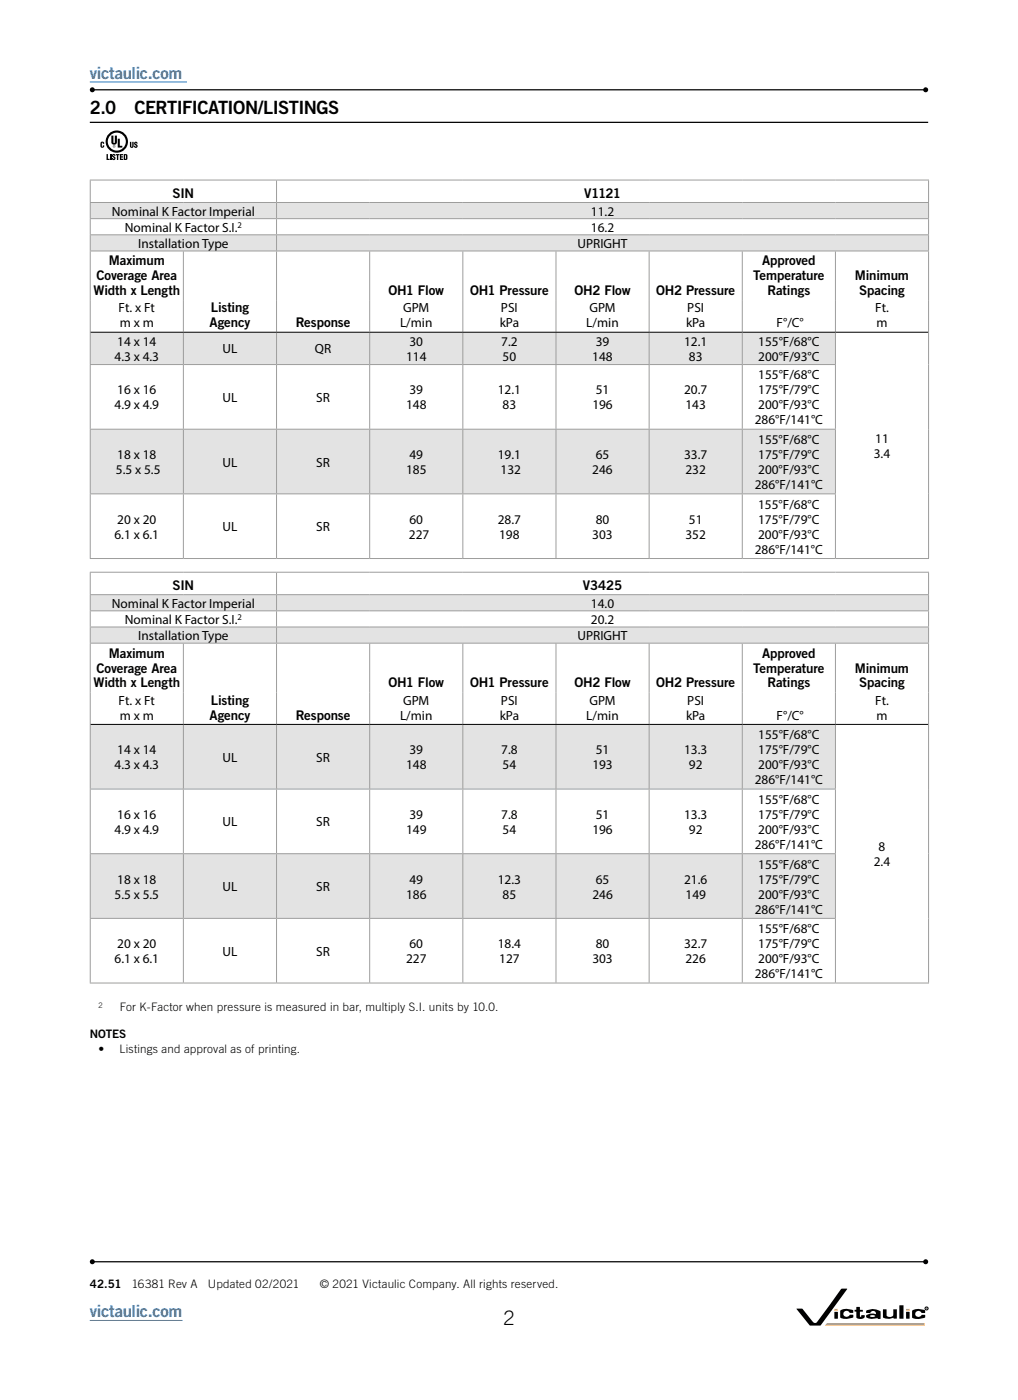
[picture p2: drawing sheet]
<svg xmlns="http://www.w3.org/2000/svg" width="216mm" height="297mm" viewBox="0 0 216 297" stroke-linecap="round" stroke-linejoin="round" font-family="sans-serif">
<path d="M19 280.1h19.7" fill="none" stroke="#1d71b8" stroke-width=".21"/>
<path d="M19 26h177.8" fill="none" stroke="#000" stroke-width=".26"/>
<g fill="#000">
<path d="M21.5 30.1a.41 .41 0 0 1 .4 0 .41 .41 0 0 1 .2 .4h-.3v-.2h-.2v.8h.2v-.3h.3v.4a.45 .45 0 0 1-.8 0v-.8zM22.6 32.7h.3v1h.3v.2h-.6zM23.3 32.7h.3v1.2h-.3zM23.6 28.8h.5v1.4l.1 .2 .2-.2v-1.4h.4v1.3a.59 .59 0 0 1-.6 .6 .59 .59 0 0 1-.6-.6zM23.8 32.8a.38 .38 0 0 1 .4-.1 .38 .38 0 0 1 .3 .4l-.5-.1a.63 .63 0 0 1 .3 .9l-.5-.1-.1-.3h.3l.1 .2 .1-.1-.4-.4zM24.6 32.7h.7v.2h-.2v1h-.3v-1h-.2zM25 29.4h.4v1.5h.5v.4h-.9zM25.4 32.7h.7v.2h-.4v.3h.4v.2h-.4v.3h.4v.2h-.7zM27.6 30.1h.2l.2 1v-1h.3v1.1a.41 .41 0 0 1-.4 .2 .41 .41 0 0 1-.3-.4zM28.5 30.2a.38 .38 0 0 1 .4-.1 .38 .38 0 0 1 .3 .4l-.5-.1a.63 .63 0 0 1 .3 .9l-.5-.1-.1-.3h.3l.1 .2 .1-.1-.4-.4z"/>
<path d="M24.2 30.9l.1 .1zM24.1 30.9h.2v.3l-.1-.1-.1 .1zM24 31.1a.24 .24 0 0 0 .4 0 .24 .24 0 0 0-.4 0zM23.9 31.1a.3 .3 0 0 1 .6 0 .3 .3 0 0 1-.6 0z"/>
<path d="M26.5 32.9v.8l.2-.2v-.6zM26.2 32.7h.4a.35 .35 0 0 1 .4 .4l-.1 .8h-.7z"/>
</g>
<circle cx="24.8" cy="30" r="2.14" fill="none" stroke="#000" stroke-width=".46"/>
<path d="M19.1 43h39.5v3.4h-39.5zM58.6 43h138.3v3.4h-138.3zM19.1 49.8h39.5v3.4h-39.5zM58.6 49.8h138.3v3.4h-138.3zM19.1 70.5h19.8v6.8h-19.8zM38.9 70.5h19.7v6.8h-19.7zM58.6 70.5h19.8v6.8h-19.8zM78.4 70.5h19.8v6.8h-19.8zM98.2 70.5h19.7v6.8h-19.7zM117.9 70.5h19.8v6.8h-19.8zM137.7 70.5h19.7v6.8h-19.7zM157.4 70.5h19.8v6.8h-19.8zM19.1 91.1h19.8v13.7h-19.8zM38.9 91.1h19.7v13.7h-19.7zM58.6 91.1h19.8v13.7h-19.8zM78.4 91.1h19.8v13.7h-19.8zM98.2 91.1h19.7v13.7h-19.7zM117.9 91.1h19.8v13.7h-19.8zM137.7 91.1h19.7v13.7h-19.7zM157.4 91.1h19.8v13.7h-19.8z" fill="#e3e3e3"/>
<g fill="none" stroke="#9d9d9c" stroke-width=".21">
<path d="M19 38.2h178M19.1 38.3v4.6M58.6 38.3v4.6M196.9 38.3v4.6M19 43h178M19 46.4h178M19 49.8h178M19 53.2h178M19.1 43v3.3M19.1 46.5v3.2M19.1 49.9v3.3M19.1 53.3v24"/>
<path d="M38.9 53.3v17.1M58.6 43v3.3M58.6 46.5v3.2M58.6 49.9v3.3M58.6 53.3v17.1M78.4 53.3v17.1M98.2 53.3v17.1M117.9 53.3v17.1M137.7 53.3v17.1M157.4 53.3v17.1M177.2 53.3v17.1M196.9 43v3.3"/>
<path d="M196.9 46.5v3.2M196.9 49.9v3.3M196.9 53.3v65.1M19 77.3h158.3M19.1 77.4v13.6M38.9 70.6v6.7M38.9 77.4v13.6M58.6 70.6v6.7M58.6 77.4v13.6M78.4 70.6v6.7M78.4 77.4v13.6M98.2 70.6v6.7"/>
<path d="M98.2 77.4v13.6M117.9 70.6v6.7M117.9 77.4v13.6M137.7 70.6v6.7M137.7 77.4v13.6M157.4 70.6v6.7M157.4 77.4v13.6M177.2 70.6v6.7M177.2 77.4v13.6M19 91.1h158.3M19.1 91.1v13.6M38.9 91.1v13.6"/>
<path d="M58.6 91.1v13.6M78.4 91.1v13.6M98.2 91.1v13.6M117.9 91.1v13.6M137.7 91.1v13.6M157.4 91.1v13.6M177.2 91.1v13.6M19 118.5h178M19 104.8h158.3M19.1 104.9v13.5M38.9 104.9v13.5M58.6 104.9v13.5"/>
<path d="M78.4 104.9v13.5M98.2 104.9v13.5M117.9 104.9v13.5M137.7 104.9v13.5M157.4 104.9v13.5M177.2 104.9v13.5"/>
</g>
<path d="M19.2 70.5h177.6" fill="none" stroke="#000" stroke-width=".21"/>
<path d="M19.1 126.2h39.5v3.4h-39.5zM58.6 126.2h138.3v3.4h-138.3zM19.1 133h39.5v3.4h-39.5zM58.6 133h138.3v3.4h-138.3zM19.1 153.7h19.8v13.7h-19.8zM38.9 153.7h19.7v13.7h-19.7zM58.6 153.7h19.8v13.7h-19.8zM78.4 153.7h19.8v13.7h-19.8zM98.2 153.7h19.7v13.7h-19.7zM117.9 153.7h19.8v13.7h-19.8zM137.7 153.7h19.7v13.7h-19.7zM157.4 153.7h19.8v13.7h-19.8zM19.1 181.1h19.8v13.7h-19.8zM38.9 181.1h19.7v13.7h-19.7zM58.6 181.1h19.8v13.7h-19.8zM78.4 181.1h19.8v13.7h-19.8zM98.2 181.1h19.7v13.7h-19.7zM117.9 181.1h19.8v13.7h-19.8zM137.7 181.1h19.7v13.7h-19.7zM157.4 181.1h19.8v13.7h-19.8z" fill="#e3e3e3"/>
<g fill="none" stroke="#9d9d9c" stroke-width=".21">
<path d="M19 129.6h178M19 121.4h178M19 126.2h178M19 133h178M19 136.4h178M19.1 121.5v4.6M19.1 126.2v3.3M19.1 129.7v3.2M19.1 133.1v3.3M19.1 136.5v30.8M38.9 136.5v17.1M58.6 121.5v4.6"/>
<path d="M58.6 126.2v3.3M58.6 129.7v3.2M58.6 133.1v3.3M58.6 136.5v17.1M78.4 136.5v17.1M98.2 136.5v17.1M117.9 136.5v17.1M137.7 136.5v17.1M157.4 136.5v17.1M177.2 136.5v17.1M196.9 121.5v4.6M196.9 126.2v3.3"/>
<path d="M196.9 129.7v3.2M196.9 133.1v3.3M196.9 136.5v72M38.9 153.8v13.5M58.6 153.8v13.5M78.4 153.8v13.5M98.2 153.8v13.5M117.9 153.8v13.5M137.7 153.8v13.5M157.4 153.8v13.5M177.2 153.8v13.5M19 167.4h158.3"/>
<path d="M19.1 167.5v13.5M38.9 167.5v13.5M58.6 167.5v13.5M78.4 167.5v13.5M98.2 167.5v13.5M117.9 167.5v13.5M137.7 167.5v13.5M157.4 167.5v13.5M177.2 167.5v13.5M19 181.1h158.3M19 194.8h158.3M19.1 181.2v13.5"/>
<path d="M19.1 194.9v13.6M38.9 181.2v13.5M38.9 194.9v13.6M58.6 181.2v13.5M58.6 194.9v13.6M78.4 181.2v13.5M78.4 194.9v13.6M98.2 181.2v13.5M98.2 194.9v13.6M117.9 181.2v13.5M117.9 194.9v13.6M137.7 181.2v13.5"/>
<path d="M137.7 194.9v13.6M157.4 181.2v13.5M157.4 194.9v13.6M177.2 181.2v13.5M177.2 194.9v13.6M19 208.5h178"/>
</g>
<path d="M19.2 153.7h177.6" fill="none" stroke="#000" stroke-width=".21"/>
<path d="M19.6 19.1h176.7M19.6 267.7h176.7" fill="none" stroke="#000" stroke-width=".26"/>
<g fill="#000">
<path d="M177 278.3l.7 .1-.1 1.4-.6-.1zM178.2 278a3.1 3.1 0 0 1 2.8 0l-.1 .5h-.7l-.3-.3a.67 .67 0 0 0-.8 .1 .67 .67 0 0 0-.1 .8 .82 .82 0 0 0 1.3-.2h.6l.1 .5a3.1 3.1 0 0 1-2.8 .1zM193.5 278a3.1 3.1 0 0 1 2.7 0v.5h-.7l-.3-.3a.67 .67 0 0 0-.9 .1 .67 .67 0 0 0-.1 .8 .82 .82 0 0 0 1.3-.2h.7v.5a3.1 3.1 0 0 1-2.8 .1z"/>
<circle cx="19.6" cy="19.1" r=".53"/>
<circle cx="196.3" cy="19.1" r=".53"/>
<circle cx="19.6" cy="267.7" r=".53"/>
<circle cx="196.3" cy="267.7" r=".53"/>
</g>
<path d="M19 17.4h20.7" fill="none" stroke="#1d71b8" stroke-width=".21"/>
<path d="M177 277.7h.6l.1 .3h-.7z" fill="#ef7d00"/>
<path d="M192.2 278.3l.7 .1-.1 1.4-.6-.1z" fill="#000"/>
<path d="M192.2 277.7h.7v.3h-.7z" fill="#ef7d00"/>
<g fill="#000">
<path d="M181.6 277.3h.7l.1 .5 .6 .1v.4h-.6v1l.2 .1 .1-.4h.7a.69 .69 0 0 1-1 .8l-.8-.3v-1.2l-.4-.1 .1-.3 .3-.1zM187.3 277.8h.7v1a.74 .74 0 0 0 .6 .7 .74 .74 0 0 0 .8-.5v-1.2h.8v1.9h-.6l-.3-.1a2.19 2.19 0 0 1-2-.1zM190.8 276.9h.8v2.9l-.9-.1z"/>
<path d="M184.6 279.1l-.1 .1 .3 .2h.5l.3-.2-.3-.2zM183.7 278.1l.1-.1a2.96 2.96 0 0 1 2.9 .2v1.6h-.5l-.1-.2h-.2a2.69 2.69 0 0 1-2.2-.2l.1-.4a2.68 2.68 0 0 1 2-.3l-.1-.2a.62 .62 0 0 0-.9-.3l-.2 .3h-.9z"/>
<path d="M196.4 277.5l.2 .1zM196.4 277.4h.2l.1 .4-.2-.2-.1 .2z"/>
</g>
<circle cx="196.5" cy="277.6" r=".32" fill="none" stroke="#000" stroke-width=".21"/>
<path d="M175.4 280.7h20.7v.5h-21.1z" fill="#ef7d00"/>
<path d="M169 277.6l1.2 .1 2.2 2.8 .6 .2 .5-.6 4.8-6.6 .2-.1h1.1l-5.6 7.8h-2.3z" fill="#000"/>
<text font-size="4.2" x="106.8" y="281.1">2</text>
<g font-size="3.9">
<text x="19" y="24.2">2.0</text>
<text x="28.5" y="24.2">CERTIFICATION/LISTINGS</text>
</g>
<g font-size="3.5" fill="#1d71b8">
<text x="19" y="16.7">victaulic.com</text>
<text x="19" y="279.4">victaulic.com</text>
</g>
<g font-size="2.8">
<text x="36.6" y="41.9">SIN</text>
<text x="123.9" y="41.9">V1121</text>
<text x="23.7" y="45.7">Nominal K Factor Imperial</text>
<text x="125.3" y="45.7">11.2</text>
<text x="26.5" y="49.2">Nominal K Factor S.I.</text>
<text x="29.3" y="52.6">Installation Type</text>
<text x="122.5" y="52.6">UPRIGHT</text>
<text x="125.3" y="49.2">16.2</text>
<text x="20.4" y="59.5">Coverage Area</text>
<text x="23.1" y="56.3">Maximum</text>
<text x="159.7" y="59.5">Temperature</text>
<text x="161.6" y="56.3">Approved</text>
<text x="181.3" y="59.5">Minimum</text>
<text x="19.8" y="62.6">Width x Length</text>
<text x="82.4" y="62.6">OH1 Flow</text>
<text x="99.7" y="62.6">OH1 Pressure</text>
<text x="121.8" y="62.6">OH2 Flow</text>
<text x="139.2" y="62.6">OH2 Pressure</text>
<text x="162.8" y="62.6">Ratings</text>
<text x="182.2" y="62.6">Spacing</text>
<text x="25.2" y="66.3">Ft. x Ft</text>
<text x="25.4" y="69.5">m x m</text>
<text x="44.4" y="69.5">Agency</text>
<text x="44.7" y="66.3">Listing</text>
<text x="62.7" y="69.5">Response</text>
<text x="84.8" y="69.5">L/min</text>
<text x="85.5" y="66.3">GPM</text>
<text x="106" y="69.5">kPa</text>
<text x="106.2" y="66.3">PSI</text>
<text x="124.4" y="69.5">L/min</text>
<text x="125" y="66.3">GPM</text>
<text x="145.5" y="69.5">kPa</text>
<text x="145.8" y="66.3">PSI</text>
<text x="164.7" y="69.5">F°/C°</text>
<text x="185.6" y="66.3">Ft.</text>
<text x="185.9" y="69.5">m</text>
<text x="24.3" y="76.6">4.3 x 4.3</text>
<text x="24.9" y="73.4">14 x 14</text>
<text x="47.2" y="75">UL</text>
<text x="66.8" y="75">QR</text>
<text x="86.1" y="76.6">114</text>
<text x="86.8" y="73.4">30</text>
<text x="106.3" y="73.4">7.2</text>
<text x="106.6" y="76.6">50</text>
<text x="125.6" y="76.6">148</text>
<text x="126.3" y="73.4">39</text>
<text x="145.1" y="73.4">12.1</text>
<text x="146.1" y="76.6">83</text>
<text x="160.8" y="73.4">155°F/68°C</text>
<text x="160.8" y="76.6">200°F/93°C</text>
<text x="24.9" y="83.7">16 x 16</text>
<text x="86.8" y="83.7">39</text>
<text x="105.6" y="83.7">12.1</text>
<text x="126.3" y="83.7">51</text>
<text x="145.1" y="83.7">20.7</text>
<text x="160.8" y="80.5">155°F/68°C</text>
<text x="160.8" y="83.7">175°F/79°C</text>
<text x="24.3" y="86.8">4.9 x 4.9</text>
<text x="47.2" y="85.3">UL</text>
<text x="67.1" y="85.3">SR</text>
<text x="86.1" y="86.8">148</text>
<text x="106.6" y="86.8">83</text>
<text x="125.6" y="86.8">196</text>
<text x="145.4" y="86.8">143</text>
<text x="160.8" y="86.8">200°F/93°C</text>
<text x="160.1" y="90">286°F/141°C</text>
<text x="160.8" y="94.2">155°F/68°C</text>
<text x="185.6" y="94">11</text>
<text x="24.6" y="100.6">5.5 x 5.5</text>
<text x="24.9" y="97.4">18 x 18</text>
<text x="47.2" y="99">UL</text>
<text x="67.1" y="99">SR</text>
<text x="86.1" y="100.6">185</text>
<text x="86.8" y="97.4">49</text>
<text x="105.6" y="97.4">19.1</text>
<text x="106.2" y="100.6">132</text>
<text x="125.6" y="100.6">246</text>
<text x="126.3" y="97.4">65</text>
<text x="145.1" y="97.4">33.7</text>
<text x="145.4" y="100.6">232</text>
<text x="160.8" y="97.4">175°F/79°C</text>
<text x="160.8" y="100.6">200°F/93°C</text>
<text x="185.3" y="97.1">3.4</text>
<text x="160.1" y="103.7">286°F/141°C</text>
<text x="160.8" y="107.9">155°F/68°C</text>
<text x="24.9" y="111.1">20 x 20</text>
<text x="47.2" y="112.7">UL</text>
<text x="67.1" y="112.7">SR</text>
<text x="86.8" y="111.1">60</text>
<text x="105.6" y="111.1">28.7</text>
<text x="126.3" y="111.1">80</text>
<text x="146.1" y="111.1">51</text>
<text x="160.8" y="111.1">175°F/79°C</text>
<text x="24.3" y="114.3">6.1 x 6.1</text>
<text x="86.7" y="114.3">227</text>
<text x="105.9" y="114.3">198</text>
<text x="125.6" y="114.3">303</text>
<text x="145.4" y="114.3">352</text>
<text x="160.1" y="117.5">286°F/141°C</text>
<text x="160.8" y="114.3">200°F/93°C</text>
<text x="36.6" y="125.1">SIN</text>
<text x="123.6" y="125.1">V3425</text>
<text x="23.7" y="128.9">Nominal K Factor Imperial</text>
<text x="125.3" y="128.9">14.0</text>
<text x="26.5" y="132.4">Nominal K Factor S.I.</text>
<text x="29.3" y="135.8">Installation Type</text>
<text x="122.5" y="135.8">UPRIGHT</text>
<text x="125.3" y="132.4">20.2</text>
<text x="20.4" y="142.7">Coverage Area</text>
<text x="23.1" y="139.5">Maximum</text>
<text x="159.7" y="142.7">Temperature</text>
<text x="161.6" y="139.5">Approved</text>
<text x="181.3" y="142.7">Minimum</text>
<text x="19.8" y="145.8">Width x Length</text>
<text x="25.2" y="149.5">Ft. x Ft</text>
<text x="44.7" y="149.5">Listing</text>
<text x="82.4" y="145.8">OH1 Flow</text>
<text x="85.5" y="149.5">GPM</text>
<text x="99.7" y="145.8">OH1 Pressure</text>
<text x="106.2" y="149.5">PSI</text>
<text x="121.8" y="145.8">OH2 Flow</text>
<text x="125" y="149.5">GPM</text>
<text x="139.2" y="145.8">OH2 Pressure</text>
<text x="145.8" y="149.5">PSI</text>
<text x="162.8" y="145.8">Ratings</text>
<text x="182.2" y="145.8">Spacing</text>
<text x="185.6" y="149.5">Ft.</text>
<text x="25.4" y="152.7">m x m</text>
<text x="44.4" y="152.7">Agency</text>
<text x="62.7" y="152.7">Response</text>
<text x="84.8" y="152.7">L/min</text>
<text x="106" y="152.7">kPa</text>
<text x="124.4" y="152.7">L/min</text>
<text x="145.5" y="152.7">kPa</text>
<text x="164.7" y="152.7">F°/C°</text>
<text x="185.9" y="152.7">m</text>
<text x="24.9" y="160">14 x 14</text>
<text x="47.2" y="161.6">UL</text>
<text x="67.1" y="161.6">SR</text>
<text x="86.8" y="160">39</text>
<text x="106.3" y="160">7.8</text>
<text x="126.3" y="160">51</text>
<text x="145.1" y="160">13.3</text>
<text x="160.8" y="156.8">155°F/68°C</text>
<text x="160.8" y="160">175°F/79°C</text>
<text x="24.3" y="163.2">4.3 x 4.3</text>
<text x="86.1" y="163.2">148</text>
<text x="106.6" y="163.2">54</text>
<text x="125.6" y="163.2">193</text>
<text x="146.1" y="163.2">92</text>
<text x="160.1" y="166.4">286°F/141°C</text>
<text x="160.8" y="163.2">200°F/93°C</text>
<text x="24.9" y="173.7">16 x 16</text>
<text x="86.8" y="173.7">39</text>
<text x="106.3" y="173.7">7.8</text>
<text x="126.4" y="173.7">51</text>
<text x="145.1" y="173.7">13.3</text>
<text x="160.8" y="170.6">155°F/68°C</text>
<text x="160.8" y="173.7">175°F/79°C</text>
<text x="24.3" y="176.9">4.9 x 4.9</text>
<text x="47.2" y="175.3">UL</text>
<text x="67.1" y="175.3">SR</text>
<text x="86.1" y="176.9">149</text>
<text x="106.6" y="176.9">54</text>
<text x="125.6" y="176.9">196</text>
<text x="146.1" y="176.9">92</text>
<text x="160.8" y="176.9">200°F/93°C</text>
<text x="160.1" y="180.1">286°F/141°C</text>
<text x="160.8" y="184.3">155°F/68°C</text>
<text x="185.3" y="183.8">2.4</text>
<text x="186.3" y="180.6">8</text>
<text x="24.3" y="190.6">5.5 x 5.5</text>
<text x="24.9" y="187.4">18 x 18</text>
<text x="47.2" y="189">UL</text>
<text x="67.1" y="189">SR</text>
<text x="86.1" y="190.6">186</text>
<text x="86.8" y="187.4">49</text>
<text x="105.6" y="187.4">12.3</text>
<text x="106.6" y="190.6">85</text>
<text x="125.6" y="190.6">246</text>
<text x="126.4" y="187.4">65</text>
<text x="145.1" y="187.4">21.6</text>
<text x="145.4" y="190.6">149</text>
<text x="160.8" y="187.4">175°F/79°C</text>
<text x="160.8" y="190.6">200°F/93°C</text>
<text x="160.1" y="193.8">286°F/141°C</text>
<text x="160.8" y="198">155°F/68°C</text>
<text x="24.9" y="201.2">20 x 20</text>
<text x="47.2" y="202.8">UL</text>
<text x="67.1" y="202.8">SR</text>
<text x="86.8" y="201.2">60</text>
<text x="105.6" y="201.2">18.4</text>
<text x="126.4" y="201.2">80</text>
<text x="145.1" y="201.2">32.7</text>
<text x="160.8" y="201.2">175°F/79°C</text>
<text x="24.3" y="204.3">6.1 x 6.1</text>
<text x="86.1" y="204.3">227</text>
<text x="105.9" y="204.3">127</text>
<text x="125.6" y="204.3">303</text>
<text x="145.4" y="204.3">226</text>
<text x="160.1" y="207.5">286°F/141°C</text>
<text x="160.8" y="204.3">200°F/93°C</text>
</g>
<g font-size="2.5">
<text x="25.4" y="214.5">For K-Factor when pressure is measured in bar, multiply S.I. units by 10.0.</text>
<text x="19.1" y="220.3">NOTES</text>
<text x="20.9" y="223.5">•</text>
<text x="25.4" y="223.5">Listings and approval as of printing.</text>
<text x="19" y="273.2">42.51</text>
<text x="27.9" y="273.2">16381 Rev A</text>
<text x="44.1" y="273.2">Updated 02/2021</text>
<text x="67.8" y="273.2">© 2021 Victaulic Company. All rights reserved.</text>
</g>
<g font-size="1.8">
<text x="50.4" y="48.3">2</text>
<text x="50.4" y="131.5">2</text>
</g>
<text font-size="1.6" x="20.9" y="213.8">2</text>
</svg>
